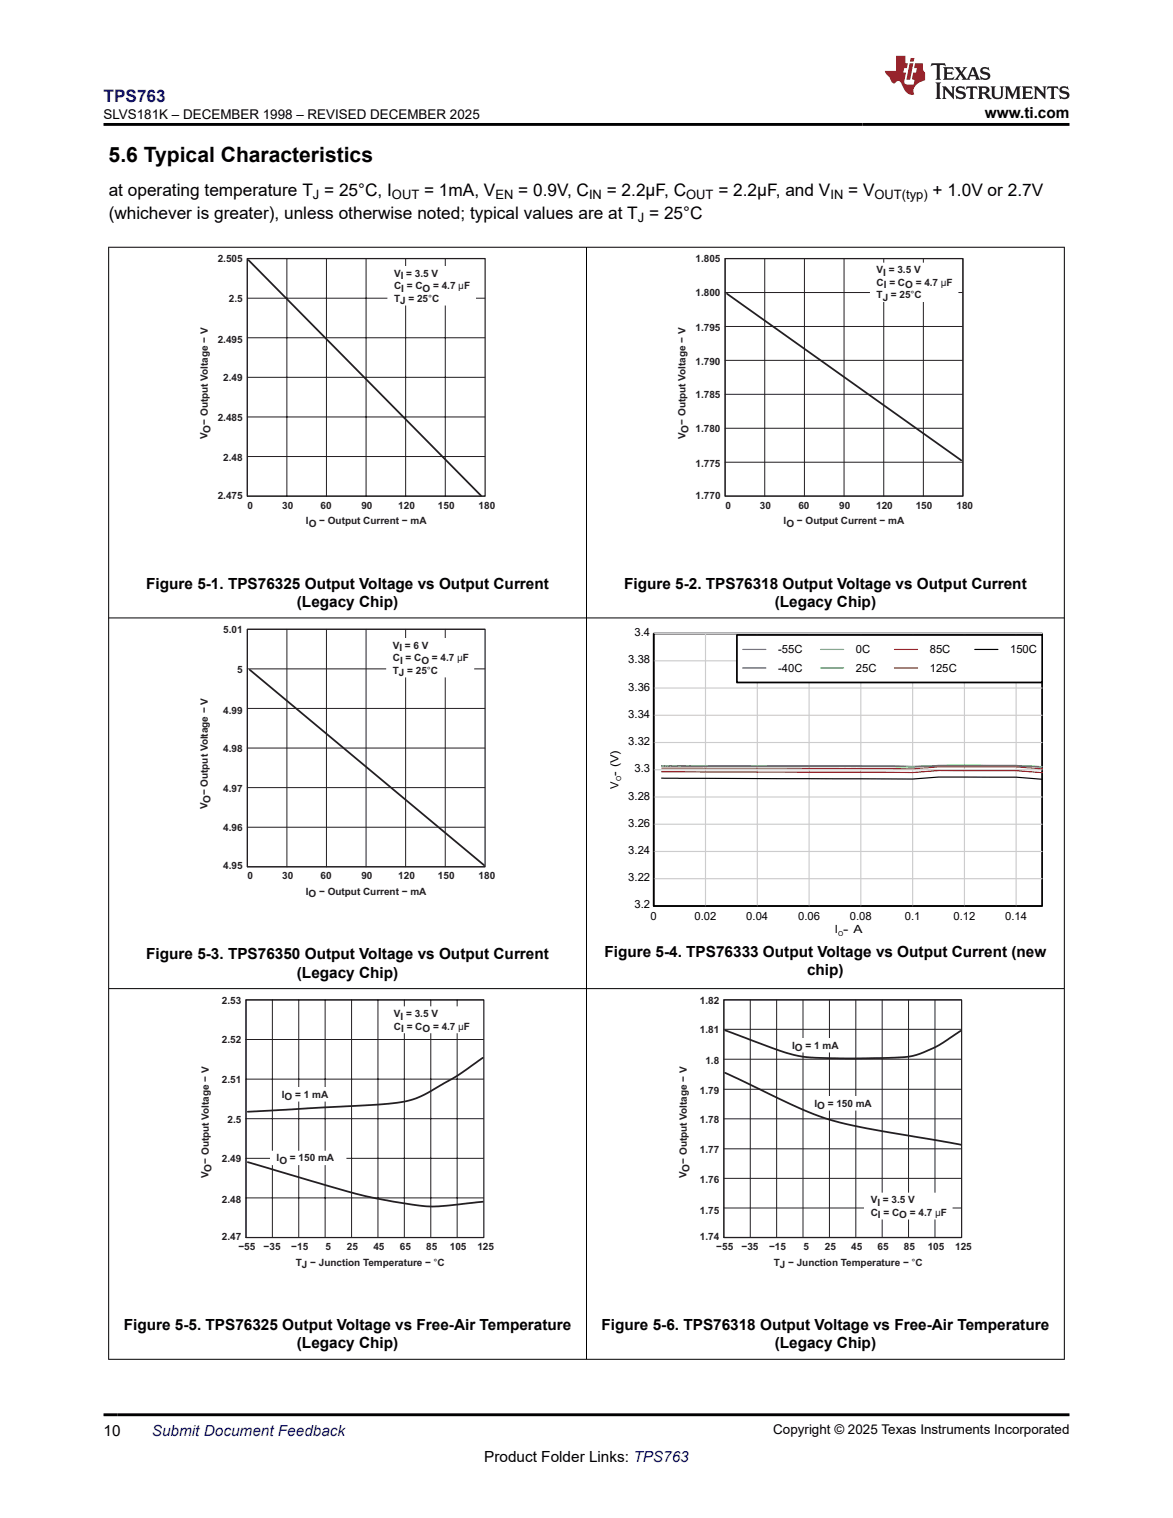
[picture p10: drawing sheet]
<svg xmlns="http://www.w3.org/2000/svg" width="216mm" height="279mm" viewBox="0 0 216 279" stroke-linecap="round" stroke-linejoin="round" font-family="sans-serif">
<path d="M45.5 47.6h43.8v43.7h-43.8z" fill="none" stroke="#231e21" stroke-width=".22"/>
<path d="M45.5 54.9h43.7M52.8 47.6v43.7M60.1 47.6v43.7M67.4 47.6v43.7M74.7 47.6v43.7M82 47.6v43.7M89.2 47.6h-43.7v43.7h43.7M45.5 62.2h43.7M45.5 69.5h43.7M45.5 76.7h43.7M45.5 84h43.7" fill="none" stroke="#231e21" stroke-width=".18"/>
<path d="M71.4 49.1h16.1v7h-16.1z" fill-rule="evenodd" fill="#fff"/>
<path d="M71.4 49.1h16.1v7h-16.1z" fill="none" stroke="#fff" stroke-width=".22"/>
<path d="M45.7 47.9l42.8 43.3" fill="none" stroke="#231e21" stroke-width=".33"/>
<g fill="none" stroke="#231e21" stroke-width=".18">
<path d="M133.5 47.6v43.7h43.7M133.5 53.8h43.7M133.5 47.6h43.7M140.8 47.6v43.7M148.1 47.6v43.7M155.4 47.6v43.7M162.7 47.6v43.7M170 47.6v43.7M177.2 47.6v43.7M133.5 66.3h43.7M133.5 72.6h43.7M133.5 78.8h43.7"/>
<path d="M133.5 60.1h43.7M133.5 85.1h43.7"/>
</g>
<path d="M133.5 47.6h43.7v43.7h-43.7z" fill="none" stroke="#231e21" stroke-width=".22"/>
<path d="M160.2 48.5h16.1v7h-16.1z" fill-rule="evenodd" fill="#fff"/>
<path d="M160.2 48.5h16.1v7h-16.1z" fill="none" stroke="#fff" stroke-width=".22"/>
<path d="M133.8 54.1l43.1 30.6" fill="none" stroke="#231e21" stroke-width=".33"/>
<path d="M52.8 115.8v43.7M60.1 115.8v43.7M67.4 115.8v43.7M74.7 115.8v43.7M82 115.8v43.7M89.2 115.8h-43.7v43.7h43.7M45.5 130.4h43.7M45.5 137.7h43.7M45.5 123.1h43.7M45.5 145h43.7M45.5 152.3h43.7" fill="none" stroke="#231e21" stroke-width=".18"/>
<path d="M71.2 117.6h16v7h-16z" fill-rule="evenodd" fill="#fff"/>
<path d="M71.2 117.6h16v7h-16z" fill="none" stroke="#fff" stroke-width=".22"/>
<path d="M45.5 115.8h43.8v43.7h-43.8z" fill="none" stroke="#231e21" stroke-width=".22"/>
<path d="M46 123.3l43.1 36" fill="none" stroke="#231e21" stroke-width=".33"/>
<path d="M120.3 116.6h71.5v50.2h-71.5z" fill="none" stroke="#000" stroke-width=".32"/>
<g fill="none" stroke="#ccc" stroke-width=".21">
<path d="M120.3 116.6h71.5M129.9 116.6v50.1M139.4 116.6v50.1M148.9 116.6v50.1M158.4 116.6v50.1M168 116.6v50.1M177.5 116.6v50.1M187 116.6v50.1M120.3 136.7h71.5M120.3 131.7h71.5M120.3 126.6h71.5M120.3 121.6h71.5"/>
<path d="M120.3 156.7h71.5M120.3 151.7h71.5M120.3 146.7h71.5M120.3 141.7h71.5M120.3 161.7h71.5"/>
</g>
<path d="M120.3 116.6v50.1h71.5M121.8 143.2l46.2 .2 4.7-.4h14.3l4.8 .4" fill="none" stroke="#000" stroke-width=".21"/>
<path d="M121.8 140.9l70 .2" fill="none" stroke="#90c" stroke-width=".21"/>
<path d="M121.8 140.9l70 .2" fill="none" stroke="#00f" stroke-width=".21"/>
<path d="M121.8 140.9l46.2 .2 4.7-.2h14.3l4.8 .2" fill="none" stroke="#3c9" stroke-width=".21"/>
<path d="M121.8 141l46.2 .2a228.3 228.3 0 0 1 23.8 0" fill="none" stroke="#3c3" stroke-width=".21"/>
<path d="M121.8 141.4l46.2 .1 4.7-.3h14.3l4.8 .3" fill="none" stroke="#f60" stroke-width=".21"/>
<path d="M121.8 142l46.2 .2 4.7-.4 14.3 .1 4.8 .3" fill="none" stroke="#f00" stroke-width=".21"/>
<path d="M135.6 116.9h56.2v8.7h-56.2z" fill-rule="evenodd" fill="#fff"/>
<path d="M135.6 116.9h56.2v8.7h-56.2z" fill="none" stroke="#000" stroke-width=".32"/>
<path d="M136.7 119.5h4.3" fill="none" stroke="#90c" stroke-width=".21"/>
<path d="M136.7 122.9h4.3" fill="none" stroke="#00f" stroke-width=".21"/>
<path d="M151 119.5h4.3" fill="none" stroke="#3c9" stroke-width=".21"/>
<path d="M151 122.9h4.3" fill="none" stroke="#3c3" stroke-width=".21"/>
<path d="M164.6 119.5h4.3" fill="none" stroke="#f60" stroke-width=".21"/>
<path d="M164.6 122.9h4.3" fill="none" stroke="#f00" stroke-width=".21"/>
<path d="M179.4 119.5h4.3" fill="none" stroke="#000" stroke-width=".21"/>
<g fill="none" stroke="#231e21" stroke-width=".18">
<path d="M45.3 198.6h43.7M45.3 191.3h43.7M50.1 184v43.8M55 184v43.8M59.8 184v43.8M64.7 184v43.8M69.6 184v43.8M74.4 184v43.8M79.3 184v43.8M84.1 184v43.8M89 184h-43.7v43.8h43.7M45.3 205.9h43.7"/>
<path d="M45.3 213.2h43.7M45.3 220.5h43.7"/>
</g>
<path d="M45.3 184h43.8v43.8h-43.8z" fill="none" stroke="#231e21" stroke-width=".22"/>
<path d="M49.8 211.9h13.9v2.4h-13.9z" fill-rule="evenodd" fill="#fff"/>
<path d="M49.8 211.9h13.9v2.4h-13.9z" fill="none" stroke="#fff" stroke-width=".22"/>
<path d="M50.8 200.2h10.7v2.4h-10.7z" fill-rule="evenodd" fill="#fff"/>
<path d="M50.8 200.2h10.7v2.4h-10.7z" fill="none" stroke="#fff" stroke-width=".22"/>
<path d="M71.4 185.3h16.1v4.8h-16.1z" fill-rule="evenodd" fill="#fff"/>
<path d="M71.4 185.3h16.1v4.8h-16.1z" fill="none" stroke="#fff" stroke-width=".22"/>
<path d="M88.9 194.7l-1 .7a64.6 64.6 0 0 1-11.3 6.8 31.7 31.7 0 0 1-9.2 1.2l-21.8 1.2M45.6 213.9l13.1 3.9a92.4 92.4 0 0 0 20.9 4.3l9.3-.9" fill="none" stroke="#231e21" stroke-width=".33"/>
<path d="M133.2 184.1v43.7h43.7M138.1 184.1v43.7M142.9 184.1v43.7M147.8 184.1v43.7M152.7 184.1v43.7M157.5 184.1v43.7M162.4 184.1v43.7M167.2 184.1v43.7M172.1 184.1v43.7M133.2 211.4h43.7M133.2 216.9h43.7M133.2 222.3h43.7" fill="none" stroke="#231e21" stroke-width=".18"/>
<path d="M133.2 184.1h43.8v43.7h-43.8z" fill="none" stroke="#231e21" stroke-width=".22"/>
<path d="M148.8 201.9h12.7v2.4h-12.7z" fill-rule="evenodd" fill="#fff"/>
<path d="M148.8 201.9h12.7v2.4h-12.7z" fill="none" stroke="#fff" stroke-width=".22"/>
<path d="M144.7 191.2h10.8v2.4h-10.8z" fill-rule="evenodd" fill="#fff"/>
<path d="M144.7 191.2h10.8v2.4h-10.8z" fill="none" stroke="#fff" stroke-width=".22"/>
<path d="M133.2 195h43.7M133.2 184h43.7M133.2 189.5h43.7M133.2 200.5h43.7M133.2 205.9h43.7" fill="none" stroke="#231e21" stroke-width=".18"/>
<path d="M159.2 219.6h16v4.7h-16z" fill-rule="evenodd" fill="#fff"/>
<path d="M159.2 219.6h16v4.7h-16z" fill="none" stroke="#fff" stroke-width=".22"/>
<path d="M133.5 197.5l1 .4a270.6 270.6 0 0 0 16.3 7.5 91.1 91.1 0 0 0 16.4 3.6l9.7 1.7M133.5 189.6l5.8 2.3a45.9 45.9 0 0 0 7 2.3 23.2 23.2 0 0 0 5.4 .5l7.7 .1a44.5 44.5 0 0 0 9-.6l1.8-.6a29.6 29.6 0 0 0 6.6-3.9" fill="none" stroke="#231e21" stroke-width=".33"/>
<path d="M19.9 45.5h176.1M20 45.4v204.9M107.9 45.4v204.9M195.9 45.4v204.9M19.9 113.7h176.1M19.9 182h176.1M19.9 250.2h176.1" fill="none" stroke="#000" stroke-width=".18"/>
<path d="M171.5 11.6l-.2 .6a.81 .81 0 0 1 1.1-.1v2.2l-.2 .4h1l-.2-.4v-2.2a.95 .95 0 0 1 1.1 .1l-.2-.6zM173.6 12.4l.2 .3v1.6l-.2 .4h1.9l.1-.6a1.17 1.17 0 0 1-1.3 .3v-.8h.6l.4 .2v-.7l-.4 .2h-.6v-.5l.2-.2a1 1 0 0 1 1 .3l-.1-.5zM175.7 12.4l.9 1.1-1 1.2h.9l-.2-.2 .5-.8 .4 .8-.2 .2h1.6l-.2-.2 .2-.5h.9l.1 .5-.1 .2h.9l-.2-.4-.8-1.9h-.5l-.9 2.1-.9-1.1 .9-1h-.8l.2 .2-.4 .6-.4-.6 .2-.2zM179 12.8l.4 1h-.7zM180.7 12.5a.65 .65 0 0 0-.2 .7 .65 .65 0 0 0 .6 .5l.6 .1 .1 .3a.79 .79 0 0 1-.7 .4 .79 .79 0 0 1-.7-.5l.1 .7 .2-.1a.93 .93 0 0 0 1.1 0 .93 .93 0 0 0 .4-.9 1.46 1.46 0 0 0-1.2-.6l-.1-.3a1.09 1.09 0 0 1 1.2 .2l-.2-.6-.1 .1-.5-.2zM172.2 15.2l.2 .4v2.2l-.2 .4h1l-.2-.4v-2.2l.2-.4zM173.4 15.9l.2 .4v1.5l-.2 .4h.8l-.3-.4 .1-1.3 1.6 1.8v-2l.2-.4h-.7l.1 .2 .1 1.1-1.2-1.3zM176.2 16a.65 .65 0 0 0-.2 .8 .65 .65 0 0 0 .6 .4l.6 .2 .1 .2a.79 .79 0 0 1-.7 .4 .79 .79 0 0 1-.7-.5l.1 .7 .2-.1a.93 .93 0 0 0 1.1 .1 .93 .93 0 0 0 .4-1 1.46 1.46 0 0 0-1.2-.5l-.1-.4a1.09 1.09 0 0 1 1.2 .2l-.1-.6-.2 .1-.5-.1zM177.9 15.9l-.1 .6a.63 .63 0 0 1 .8-.3v1.6l-.3 .4h1l-.2-.4v-1.6a.66 .66 0 0 1 .8 .3l-.1-.6zM180 15.9l.2 .4v1.5l-.2 .4h1l-.2-.2-.1-.7h.3a.87 .87 0 0 1 .6 .7l.3 .2h.6l-1-1a.61 .61 0 0 0 .6-.6 .61 .61 0 0 0-.5-.7zM180.8 16.2h.1a.47 .47 0 0 1 .5 .1 .47 .47 0 0 1 .1 .5l-.1 .1-.7 .1zM182.3 15.9l.2 .2a2.27 2.27 0 0 0 .4 2 1.04 1.04 0 0 0 1.7-.7v-1.3l.2-.2h-.8l.2 .4v1.1a.6 .6 0 0 1-.6 .6 .6 .6 0 0 1-.6-.6v-1.1l.3-.4zM184.9 15.9l.2 .4v1.5l-.2 .4h.8l-.3-.4v-1.4l.9 1.9 .9-1.9v1.4l-.3 .4h1l-.2-.4v-1.5l.2-.4h-.8l-.7 1.5-.6-1.5zM188.1 15.9l.2 .4v1.5l-.2 .4h1.9l.1-.6a1.17 1.17 0 0 1-1.3 .3v-.8h.6l.4 .2v-.6l-.4 .2h-.6v-.6l.2-.1a1.01 1.01 0 0 1 1 .3l-.1-.6zM190.2 15.9l.3 .4v1.5l-.3 .4h.8l-.2-.4v-1.3l1.6 1.8v-2l.2-.4h-.7l.2 .2v1.1l-1.2-1.3zM192.8 15.9l-.1 .6a.63 .63 0 0 1 .8-.3v1.6l-.3 .4h1l-.2-.4v-1.6a.66 .66 0 0 1 .8 .3l-.1-.6zM195.2 16a.65 .65 0 0 0-.2 .8 .65 .65 0 0 0 .6 .4l.6 .2 .2 .2a.79 .79 0 0 1-.7 .4 .79 .79 0 0 1-.7-.5l.1 .7 .2-.1a.93 .93 0 0 0 1 .1 .93 .93 0 0 0 .5-1 1.46 1.46 0 0 0-1.3-.5v-.4a1.09 1.09 0 0 1 1.2 .2l-.2-.6-.2 .1-.5-.1z" fill="#231f20"/>
<path d="M164.9 10.3v2.7h-2l.1 .4 .8 1a.95 .95 0 0 0 1 .9 .59 .59 0 0 1 .5-.4 .59 .59 0 0 1 .5 .3l.4 .8a1.59 1.59 0 0 0 2.1 1.4 1.61 1.61 0 0 1 1-2.3l1-.3-.1-1.5a1.59 1.59 0 0 1-.3-1.7h-1.5l-.2 .9h.6l-.2 .9h-.5l-.2 .9v.3l.4 .1-.1 .9h-.7a.73 .73 0 0 1-1-.7l.3-1.5h-.5l.1-.9h.5l.2-.9h-.5v-1.3zM167.4 11.6l-.6 3.1h.7l.6-3.1zM167.6 10.7l-.1 .6h.7l.1-.6z" fill="#ed1c24"/>
<path d="M19 22.9h177.8M19 260.4h177.8" fill="none" stroke="#000" stroke-width=".53"/>
<text font-size="3.9" x="20" y="29.9">5.6 Typical Characteristics</text>
<text font-size="3.2" fill="#00f" x="19" y="18.7">TPS763</text>
<g font-size="3.2">
<text x="20" y="40.3">(whichever is greater), unless otherwise noted; typical values are at T = 25°C</text>
<text x="20" y="36.1">at operating temperature T = 25°C, I</text>
<text x="78.1" y="36.1">= 1mA, V</text>
<text x="95.4" y="36.1">= 0.9V, C</text>
<text x="111.7" y="36.1">= 2.2µF, C</text>
<text x="132.2" y="36.1">= 2.2μF, and V</text>
<text x="156.1" y="36.1">= V</text>
<text x="171.6" y="36.1">+ 1.0V or 2.7V</text>
</g>
<g font-size="2.8">
<text x="181.3" y="21.8">www.ti.com</text>
<text x="26.9" y="108.3">Figure 5-1. TPS76325 Output Voltage vs Output Current</text>
<text x="54.6" y="111.7">(Legacy Chip)</text>
<text x="114.9" y="108.3">Figure 5-2. TPS76318 Output Voltage vs Output Current</text>
<text x="142.6" y="111.7">(Legacy Chip)</text>
<text x="26.9" y="176.6">Figure 5-3. TPS76350 Output Voltage vs Output Current</text>
<text x="54.6" y="180">(Legacy Chip)</text>
<text x="111.3" y="176.1">Figure 5-4. TPS76333 Output Voltage vs Output Current (new</text>
<text x="148.6" y="179.5">chip)</text>
<text x="22.8" y="244.8">Figure 5-5. TPS76325 Output Voltage vs Free-Air Temperature</text>
<text x="110.7" y="244.8">Figure 5-6. TPS76318 Output Voltage vs Free-Air Temperature</text>
<text x="54.6" y="248.2">(Legacy Chip)</text>
<text x="142.6" y="248.2">(Legacy Chip)</text>
<text x="19" y="264.2">10</text>
<text x="89.1" y="269">Product Folder Links: TPS763</text>
</g>
<text font-size="2.8" fill="#00f" x="27.9" y="264.2">Submit Document Feedback</text>
<g font-size="2.5">
<text x="19.1" y="21.9">SLVS181K – DECEMBER 1998 – REVISED DECEMBER 2025</text>
<text x="142.3" y="263.9">Copyright © 2025 Texas Instruments Incorporated</text>
</g>
<g font-size="2.4">
<text x="57.6" y="36.7">J</text>
<text x="72.1" y="36.7">OUT</text>
<text x="91.2" y="36.7">EN</text>
<text x="108.4" y="36.7">IN</text>
<text x="117.4" y="40.9">J</text>
<text x="126.3" y="36.7">OUT</text>
<text x="152.8" y="36.7">IN</text>
<text x="161" y="36.7">OUT(typ)</text>
</g>
<g font-size="2.1">
<text x="116.8" y="117.1">3.4</text>
<text x="115.6" y="122.1">3.38</text>
<text x="143.2" y="120.2">-55C</text>
<text x="143.2" y="123.7">-40C</text>
<text x="157.5" y="120.2">0</text>
<text x="157.5" y="123.7">2</text>
<text x="158.7" y="120.2">C</text>
<text x="158.7" y="123.7">5C</text>
<text x="171.1" y="120.2">85C</text>
<text x="171.1" y="123.7">125C</text>
<text x="185.9" y="120.2">1</text>
<text x="187.1" y="120.2">50C</text>
<text x="115.6" y="127.1">3.36</text>
<text x="115.6" y="137.1">3.32</text>
<text x="115.6" y="132.1">3.34</text>
<text x="116.8" y="142.1">3.3</text>
<text x="113.8" y="145.2" transform="rotate(-90 113.8 145.2)">V - (V)</text>
<text x="115.6" y="147.2">3.28</text>
<text x="115.6" y="152.2">3.26</text>
<text x="115.6" y="157.2">3.24</text>
<text x="115.6" y="162.2">3.22</text>
<text x="116.8" y="167.2">3.2</text>
<text x="119.7" y="169.3">0</text>
<text x="127.8" y="169.3">0.02</text>
<text x="137.4" y="169.3">0.04</text>
<text x="146.9" y="169.3">0.06</text>
<text x="153.7" y="171.7">I - A</text>
<text x="156.4" y="169.3">0.08</text>
<text x="166.5" y="169.3">0.1</text>
<text x="175.5" y="169.3">0.12</text>
<text x="185" y="169.3">0.14</text>
</g>
<g font-size="1.8" fill="#231e21">
<text x="40.1" y="48.3">2.505</text>
<text x="72.5" y="51">VI</text>
<text x="72.5" y="53.3">CI</text>
<text x="74.8" y="51">= 3.5 V</text>
<text x="74.9" y="53.3">= CO = 4.7 µF</text>
<text x="128" y="48.3">1.805</text>
<text x="161.3" y="50.3">VI</text>
<text x="161.3" y="52.6">C</text>
<text x="162.7" y="53.1">I</text>
<text x="163.6" y="50.3">= 3.5 V</text>
<text x="163.7" y="52.6">= CO = 4.7 µF</text>
<text x="42.1" y="55.6">2.5</text>
<text x="72.5" y="55.5">TJ</text>
<text x="75.2" y="55.5">= 25°C</text>
<text x="128" y="54.5">1.800</text>
<text x="161.3" y="54.9">TJ = 25°C</text>
<text x="40.1" y="63.1">2.495</text>
<text x="128" y="60.9">1.795</text>
<text x="41.1" y="70.2">2.49</text>
<text x="128" y="67.1">1.790</text>
<text x="40.1" y="77.5">2.485</text>
<text x="128" y="73.3">1.785</text>
<text x="38.2" y="80.8" transform="rotate(-90 38.2 80.8)">V</text>
<text x="38.2" y="78.2" transform="rotate(-90 38.2 78.2)">− Output Voltage − V</text>
<text x="38.7" y="79.7" transform="rotate(-90 38.7 79.7)">O</text>
<text x="126.1" y="80.8" transform="rotate(-90 126.1 80.8)">V</text>
<text x="126.2" y="78.2" transform="rotate(-90 126.2 78.2)">− Output Voltage − V</text>
<text x="126.7" y="79.7" transform="rotate(-90 126.7 79.7)">O</text>
<text x="128" y="79.5">1.780</text>
<text x="41.1" y="84.8">2.48</text>
<text x="128" y="85.9">1.775</text>
<text x="40.1" y="91.8">2.475</text>
<text x="45.6" y="93.6">0</text>
<text x="51.9" y="93.6">30</text>
<text x="59" y="93.6">60</text>
<text x="66.5" y="93.6">90</text>
<text x="73.3" y="93.6">120</text>
<text x="80.6" y="93.6">150</text>
<text x="88.1" y="93.6">180</text>
<text x="128" y="91.8">1.770</text>
<text x="133.5" y="93.6">0</text>
<text x="139.9" y="93.6">30</text>
<text x="147" y="93.6">60</text>
<text x="154.5" y="93.6">90</text>
<text x="161.3" y="93.6">120</text>
<text x="168.5" y="93.6">150</text>
<text x="176" y="93.6">180</text>
<text x="56.3" y="96.5">IO − Output Current − mA</text>
<text x="144.2" y="96.5">IO − Output Current − mA</text>
<text x="41.1" y="116.5">5.01</text>
<text x="72.3" y="119.4">VI = 6 V</text>
<text x="43.6" y="123.8">5</text>
<text x="72.3" y="124">TJ</text>
<text x="72.3" y="121.7">CI = CO = 4.7 µF</text>
<text x="74.9" y="124">= 25°C</text>
<text x="41.1" y="131.3">4.99</text>
<text x="41.1" y="138.4">4.98</text>
<text x="38.2" y="149" transform="rotate(-90 38.2 149)">V</text>
<text x="38.2" y="146.4" transform="rotate(-90 38.2 146.4)">− Output Voltage − V</text>
<text x="38.8" y="147.9" transform="rotate(-90 38.8 147.9)">O</text>
<text x="41.1" y="145.7">4.97</text>
<text x="41.1" y="153">4.96</text>
<text x="41.1" y="160">4.95</text>
<text x="45.6" y="161.9">0</text>
<text x="51.9" y="161.9">30</text>
<text x="59" y="161.9">60</text>
<text x="66.5" y="161.9">90</text>
<text x="73.3" y="161.9">120</text>
<text x="80.6" y="161.9">150</text>
<text x="88.1" y="161.9">180</text>
<text x="56.3" y="164.7">IO − Output Current − mA</text>
<text x="40.9" y="184.8">2.53</text>
<text x="128.8" y="184.8">1.82</text>
<text x="72.5" y="187.2">VI</text>
<text x="72.5" y="189.5">CI</text>
<text x="74.7" y="187.2">= 3.5 V</text>
<text x="74.9" y="189.5">= CO</text>
<text x="79.7" y="189.5">= 4.7</text>
<text x="84.3" y="189.5">µF</text>
<text x="128.8" y="190.2">1.81</text>
<text x="40.9" y="192.1">2.52</text>
<text x="129.8" y="195.8">1.8</text>
<text x="145.8" y="193">IO</text>
<text x="148.3" y="193">= 1 mA</text>
<text x="40.9" y="199.4">2.51</text>
<text x="51.9" y="202.1">IO = 1 mA</text>
<text x="128.8" y="201.3">1.79</text>
<text x="149.9" y="203.7">IO = 150 mA</text>
<text x="41.9" y="206.6">2.5</text>
<text x="128.8" y="206.7">1.78</text>
<text x="38.4" y="214.2" transform="rotate(-90 38.4 214.2)">− Output Voltage − V</text>
<text x="38.9" y="215.7" transform="rotate(-90 38.9 215.7)">O</text>
<text x="40.9" y="213.9">2.49</text>
<text x="50.9" y="213.8">IO = 150 mA</text>
<text x="126.4" y="214.2" transform="rotate(-90 126.4 214.2)">− Output Voltage − V</text>
<text x="126.9" y="215.7" transform="rotate(-90 126.9 215.7)">O</text>
<text x="128.8" y="212.2">1.77</text>
<text x="38.4" y="216.8" transform="rotate(-90 38.4 216.8)">V</text>
<text x="40.9" y="221.5">2.48</text>
<text x="126.4" y="216.8" transform="rotate(-90 126.4 216.8)">V</text>
<text x="128.8" y="217.7">1.76</text>
<text x="160.3" y="221.5">VI</text>
<text x="162.5" y="221.5">= 3.5 V</text>
<text x="128.8" y="223.4">1.75</text>
<text x="160.3" y="223.8">CI</text>
<text x="162.6" y="223.8">= CO</text>
<text x="167.5" y="223.8">= 4.7</text>
<text x="172.1" y="223.8">µF</text>
<text x="40.9" y="228.2">2.47</text>
<text x="43.9" y="230.1">−55</text>
<text x="48.5" y="230.1">−35</text>
<text x="53.6" y="230.1">−15</text>
<text x="54.5" y="233">TJ − Junction Temperature − °C</text>
<text x="59.9" y="230.1">5</text>
<text x="63.9" y="230.1">25</text>
<text x="68.7" y="230.1">45</text>
<text x="73.6" y="230.1">65</text>
<text x="78.4" y="230.1">85</text>
<text x="82.8" y="230.1">105</text>
<text x="87.9" y="230.1">125</text>
<text x="128.8" y="228.2">1.74</text>
<text x="131.8" y="230.1">−55</text>
<text x="136.5" y="230.1">−35</text>
<text x="141.6" y="230.1">−15</text>
<text x="142.4" y="233">TJ − Junction Temperature − °C</text>
<text x="147.9" y="230.1">5</text>
<text x="151.8" y="230.1">25</text>
<text x="156.7" y="230.1">45</text>
<text x="161.5" y="230.1">65</text>
<text x="166.4" y="230.1">85</text>
<text x="170.7" y="230.1">105</text>
<text x="175.8" y="230.1">125</text>
</g>
<g font-size="1.2">
<text x="114.3" y="143.8" transform="rotate(-90 114.3 143.8)">O</text>
<text x="154.3" y="172.2">O</text>
</g>
</svg>
